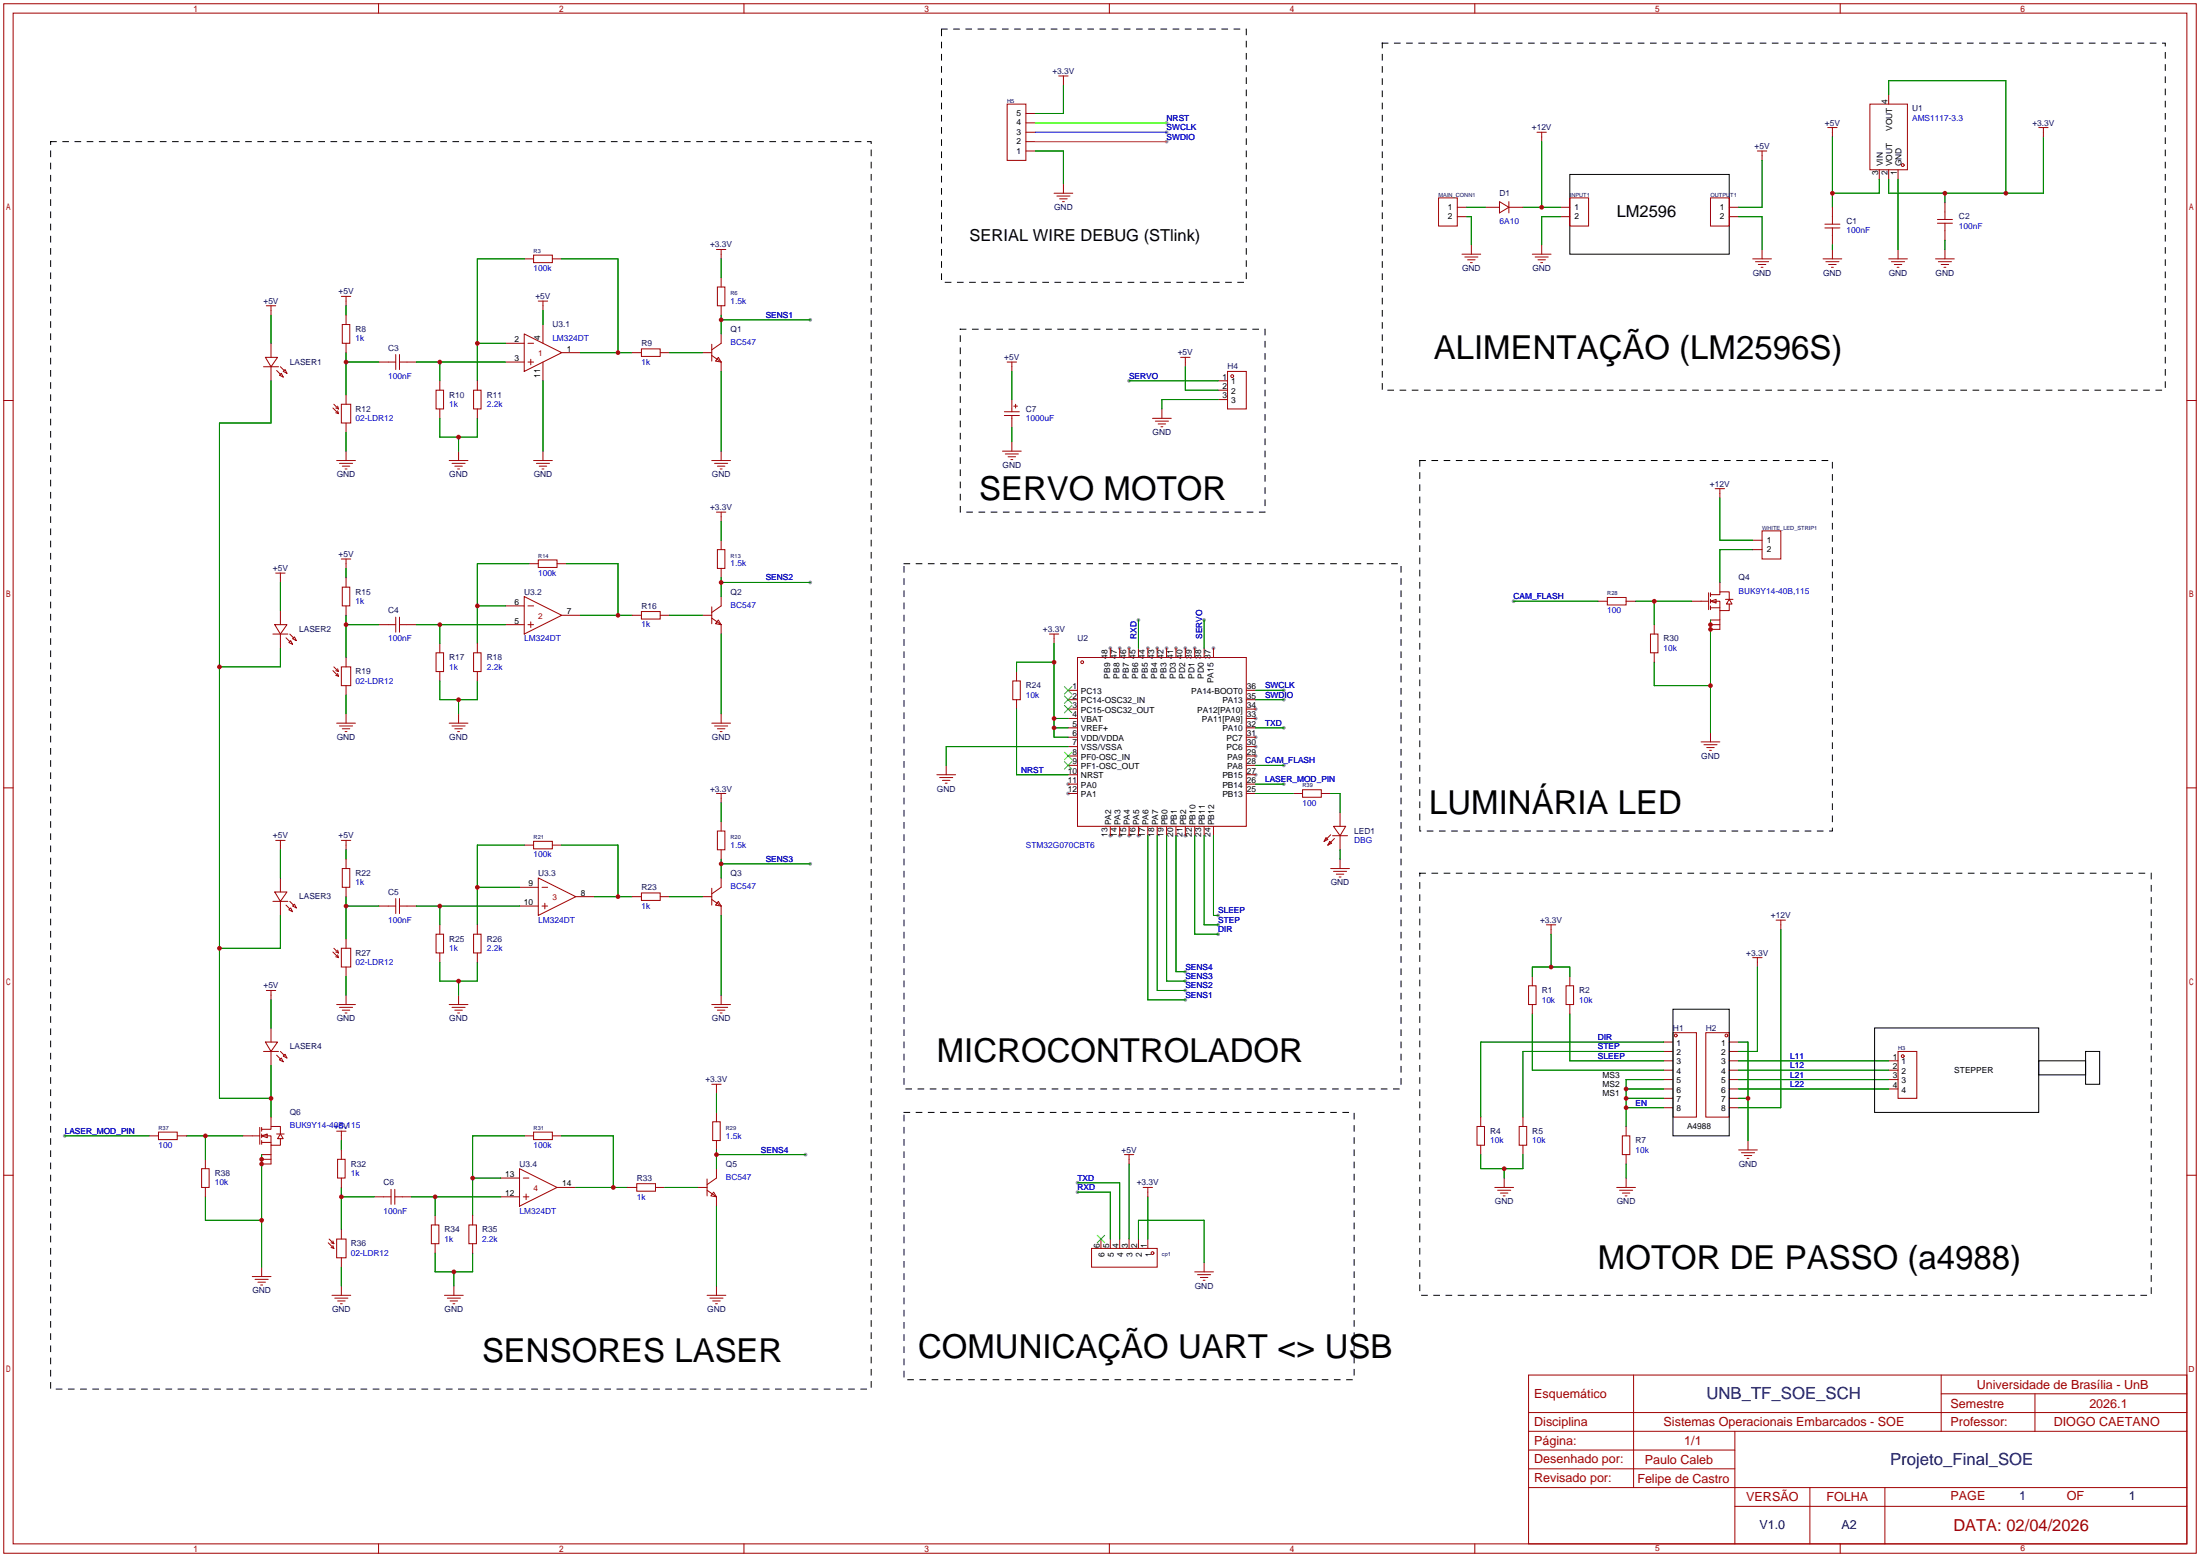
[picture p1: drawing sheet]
<svg xmlns="http://www.w3.org/2000/svg" width="596mm" height="422mm" viewBox="0 0 596 422" stroke-linecap="round" stroke-linejoin="round" font-family="sans-serif">
<g fill="#999">
<circle cx="300.7" cy="175.5" r=".51"/>
<circle cx="303.3" cy="175.5" r=".51"/>
<circle cx="305.8" cy="175.5" r=".51"/>
<circle cx="310.9" cy="175.5" r=".51"/>
<circle cx="313.4" cy="175.5" r=".51"/>
<circle cx="316" cy="175.5" r=".51"/>
<circle cx="318.5" cy="175.5" r=".51"/>
<circle cx="321.1" cy="175.5" r=".51"/>
<circle cx="323.6" cy="175.5" r=".51"/>
<circle cx="328.7" cy="175.5" r=".51"/>
<circle cx="340.1" cy="192" r=".51"/>
<circle cx="340.1" cy="194.6" r=".51"/>
<circle cx="340.1" cy="199.6" r=".51"/>
<circle cx="340.1" cy="202.2" r=".51"/>
<circle cx="340.1" cy="204.7" r=".51"/>
<circle cx="340.1" cy="209.8" r=".51"/>
<circle cx="321.1" cy="226.3" r=".51"/>
<circle cx="308.4" cy="226.3" r=".51"/>
<circle cx="305.8" cy="226.3" r=".51"/>
<circle cx="303.3" cy="226.3" r=".51"/>
<circle cx="300.7" cy="226.3" r=".51"/>
<circle cx="289.3" cy="214.9" r=".51"/>
<circle cx="289.3" cy="212.3" r=".51"/>
<circle cx="219.5" cy="86.6" r=".51"/>
<circle cx="219.5" cy="233.9" r=".51"/>
<circle cx="219.5" cy="157.7" r=".51"/>
<circle cx="218.2" cy="312.7" r=".51"/>
<circle cx="17.5" cy="307.6" r=".51"/>
<circle cx="410" cy="162.8" r=".51"/>
<circle cx="305.8" cy="103.1" r=".51"/>
<circle cx="291.8" cy="320.3" r=".51"/>
<circle cx="291.8" cy="322.8" r=".51"/>
<circle cx="347.7" cy="197.1" r=".51"/>
<circle cx="308.4" cy="167.9" r=".51"/>
<circle cx="321.1" cy="270.8" r=".51"/>
<circle cx="329.9" cy="253" r=".51"/>
<circle cx="329.9" cy="250.4" r=".51"/>
<circle cx="321.1" cy="268.2" r=".51"/>
<circle cx="329.9" cy="247.9" r=".51"/>
<circle cx="347.7" cy="212.3" r=".51"/>
<circle cx="321.1" cy="265.7" r=".51"/>
<circle cx="321.1" cy="263.1" r=".51"/>
<circle cx="326.1" cy="167.9" r=".51"/>
<circle cx="347.7" cy="207.3" r=".51"/>
<circle cx="347.7" cy="186.9" r=".51"/>
<circle cx="347.7" cy="189.5" r=".51"/>
<circle cx="316" cy="35.8" r=".51"/>
<circle cx="316" cy="38.4" r=".51"/>
<circle cx="316" cy="33.3" r=".51"/>
</g>
<g fill="none" stroke="#a10000" stroke-width=".27">
<path d="M1 1h593.9v419.6h-593.9zM3.6 3.6h588.7v414.5h-588.7zM102.5 1v2.6M201.5 1v2.6M300.5 1v2.6M399.5 1v2.6M498.4 1v2.6M272.8 28.2h5.1v15.2h-5.1zM277.9 35.8h2.5M277.9 38.4h2.5M277.9 33.3h2.5M277.9 30.7h2.5"/>
<path d="M286.8 20.6h2.5M288 20.6v2.5M416.3 35.8h2.5M417.6 35.8v2.6M495 34.5h2.6M496.3 34.5v2.6M506.5 28.2h10.1v17.8h-10.1zM511.6 25.7v2.5M552.2 34.5h2.5M553.5 34.5v2.6M277.9 40.9h2.5M285.5 52.3h5.1"/>
<path d="M286.3 53.1h3.5M287 53.8h2.1M287.8 54.6h.5M288 49.8v2.5M389.6 53.6h5.1v7.6h-5.1zM394.7 56.1h2.6M394.7 58.7h2.6M402.3 56.1h3.8M406.1 54.6l2.6 1.5-2.6 1.6zM408.7 56.1h3.8M408.7 54.6v3.1M422.7 56.1h2.5"/>
<path d="M422.7 58.7h2.5M425.2 53.6h5.1v7.6h-5.1zM463.3 53.6h5.1v7.6h-5.1zM468.4 56.1h2.5M468.4 58.7h2.5M476 40.9h2.5M477.3 40.9v2.5M496.3 56.1v4.6M509 46v2.5M511.6 46v2.5M514.1 46v2.5M524.8 59.4h4"/>
<path d="M526.8 54.9v4.5M142 70.1h2.5M144.5 69.1h5.1v2h-5.1zM149.6 70.1h2.5M194.1 67.6h2.5M194.3 77.7h2v5.1h-2zM195.3 67.6v2.5M195.3 75.2v2.5M396 68.8h5.1M396.7 69.6h3.6M397.5 70.4h2M398.3 71.1h.5"/>
<path d="M398.5 66.3v2.5M415 68.8h5.1M415.8 69.6h3.6M416.6 70.4h2M417.3 71.1h.5M417.6 66.3v2.5M474.7 70.1h5.1M475.5 70.9h3.5M476.2 71.6h2.1M477 72.4h.5M477.3 67.6v2.5M493.8 70.1h5.1"/>
<path d="M494.3 60.7h4M494.3 61.7h4M494.5 70.9h3.6M495.3 71.6h2M496.1 72.4h.5M496.3 61.7v4.6M496.3 67.6v2.5M511.6 70.1h5M512.3 70.9h3.6M513.1 71.6h2M513.8 72.4h.5M514.1 67.6v2.5"/>
<path d="M524.3 70.1h5M524.8 60.5h4M525 70.9h3.6M525.8 71.6h2M526.5 72.4h.5M526.8 60.5v4.5M526.8 67.6v2.5M71.4 99.3h4M71.9 96.8h3.3l-1.8 2.5zM72.1 82.8h2.6M73.4 82.8v2.5M73.4 93v3.8"/>
<path d="M73.4 99.3v3.8M75.9 99.3l1.1 1M92.5 80.3h2.5M92.7 87.9h2v5.1h-2zM93.7 80.3v2.5M93.7 85.3v2.6M93.7 93v2.5M102.6 98h4.6M107.2 96v4.1M108.2 98h4.6M108.2 96v4.1M136.9 93h5.1"/>
<path d="M136.9 98h5.1M142 90.4l10.1 5.1-10.1 5.1zM143 93h1.5M143 98h1.5M143.8 97.3v1.5M145.8 81.5h2.5M147.1 81.5v2.6M147.1 87.9v5.1M147.1 98v5.1M152.1 95.5h5.1M171.2 95.5h2.5M173.7 94.5h5.1v2h-5.1z"/>
<path d="M178.8 95.5h2.6M190.2 95.5h2.6M192.8 93.2v4.6M192.8 96.3l2.5 1.7M194.6 96.8l.7 1.2-1.5-.2zM195.3 90.4v2.6l-2.5 1.7M195.3 82.8v2.5M195.3 98v2.6M272.8 98h2.5M274.1 98v2.6M319.8 96.8h2.5M321.1 96.8v2.5"/>
<path d="M1 108.5h2.6M74.9 100.3l1 1M76.2 101.1l.5 1-1-.5zM77.2 100.1l.5 1-1-.5zM90.2 110.5l1.5 1.5M90.4 109.5l1.3 1.2M90.9 111.8l.8 .2M90.9 110.5l.8 .2M91.4 111.3l.3 .7M91.4 110l.3 .7M92.5 109.5h2.5v5.1h-2.5zM93.7 106.9v2.6"/>
<path d="M93.7 114.6v2.5M118.1 105.7h2v5h-2zM119.1 103.1v2.6M119.1 110.7v2.6M128.3 105.7h2v5h-2zM129.3 103.1v2.6M129.3 110.7v2.6M272 111.5h4.1M272 112.5h4.1M274.1 108.2v3.3M274.1 112.5v3.3M274.1 119.6v2.6"/>
<path d="M274.6 110h1M275.1 109.5v1M312.2 113.3h5M312.9 114h3.6M313.7 114.8h2M314.5 115.6h.5M314.7 110.7v2.6M329.9 103.1h2.6M329.9 105.7h2.6M329.9 108.2h2.6M332.5 100.6h5.1v10.1h-5.1zM592.3 108.5h2.6"/>
<path d="M91.2 124.7h5.1M91.9 125.5h3.6M92.7 126.2h2M93.5 127h.5M93.7 122.2v2.5M121.7 124.7h5M122.4 125.5h3.6M123.2 126.2h2M124 127h.5M124.2 122.2v2.5M144.5 124.7h5.1M145.3 125.5h3.5"/>
<path d="M146 126.2h2.1M146.8 127h.5M147.1 122.2v2.5M192.8 124.7h5.1M193.5 125.5h3.6M194.1 138.7h2.5M194.3 126.2h2M195.1 127h.5M195.3 122.2v2.5M195.3 138.7v2.5M271.5 122.2h5.1M272.3 122.9h3.5"/>
<path d="M273 123.7h2.1M273.8 124.5h.5M464.6 132.3h2.5M465.8 132.3v2.6M74.7 155.2h2.5M75.9 155.2v2.5M92.5 151.4h2.5M92.7 159h2v5.1h-2zM93.7 151.4v2.5M93.7 156.5v2.5M143.3 152.7h2.5M145.8 151.6h5.1v2.1h-5.1z"/>
<path d="M150.9 152.7h2.5M194.3 148.8h2v5.1h-2zM195.3 146.3v2.5M195.3 153.9v2.6M465.8 157.7v2.6M474.7 146.3h2.6M474.7 148.8h2.6M477.3 143.8h5v7.6h-5zM73.9 171.7h4.1M74.4 169.2h3.3l-1.8 2.5zM75.9 165.4v3.8M75.9 171.7v3.8"/>
<path d="M77.5 172.7l1 1M78.2 174l.5-.5 .5 1zM78.5 171.7l1 1M79.2 173l.6-.5 .5 1zM93.7 164.1v2.5M93.7 178.1v2.5M102.6 169.2h4.6M107.2 167.1v4.1M108.2 169.2h4.6M108.2 167.1v4.1M118.1 176.8h2v5.1h-2zM119.1 174.2v2.6"/>
<path d="M128.3 176.8h2v5.1h-2zM129.3 174.2v2.6M136.9 169.2h5.1M136.9 164.1h5.1M142 161.5l10.1 5.1-10.1 5.1zM143 169.2h1.5M143 164.1h1.5M143.8 168.4v1.5M152.1 166.6h5.1M171.2 166.6h2.5M173.7 165.6h5.1v2h-5.1zM178.8 166.6h2.6"/>
<path d="M190.2 166.6h2.6M192.8 164.3v4.6M192.8 167.4l2.5 1.8M194.6 167.9l.7 1.3-1.5-.3zM195.3 161.5v2.6l-2.5 1.8M195.3 169.2v2.5M284.2 171.7h2.6M285.5 171.7v2.5M291.8 178.1h45.8v45.7h-45.8zM300.7 175.5v2.6M303.3 175.5v2.6M305.8 175.5v2.6"/>
<path d="M308.4 175.5v2.6M310.9 175.5v2.6M313.4 175.5v2.6M316 175.5v2.6M318.5 175.5v2.6M321.1 175.5v2.6M323.6 175.5v2.6M326.1 175.5v2.6M328.7 175.5v2.6M432.8 162.8h2.6M435.4 161.8h5v2h-5zM440.4 162.8h2.6"/>
<path d="M447 171.7h2.1v5.1h-2.1zM448.1 169.2v2.5M448.1 176.8v2.5M458.2 162.8h4.6M462.8 160.5v4.6M463.3 162.8l1.5-.5v1zM463.3 161h2.5v-.7h2.6v2M463.3 162.8h2.5v2.6h2.6v-1.8M463.3 169.2h2.5M463.3 160.5v1M463.3 162.3v1M463.3 164.1v1"/>
<path d="M463.3 167.9h2.5M463.3 164.6h2.5M465.8 165.4v5h-2.5M467.4 162.3h2M468.4 162.3l.7 1.3h-1.5zM90.2 181.6l1.5 1.5M90.4 180.6l1.3 1.3M90.9 182.9l.8 .2M90.9 181.6l.8 .3M91.2 195.8h5.1M91.4 182.4l.3 .7M91.4 181.1l.3 .8"/>
<path d="M91.9 196.6h3.6M92.5 180.6h2.5v5.1h-2.5zM92.7 197.4h2M93.5 198.1h.5M93.7 185.7v2.5M93.7 193.3v2.5M119.1 181.9v2.5M121.7 195.8h5M122.4 196.6h3.6M123.2 197.4h2M124 198.1h.5M124.2 193.3v2.5"/>
<path d="M129.3 181.9v2.5M192.8 195.8h5.1M193.5 196.6h3.6M194.3 197.4h2M195.1 198.1h.5M195.3 193.3v2.5M274.3 184.4h2.1v5.1h-2.1zM275.3 181.9v2.5M275.3 189.5v2.5M289.3 186.9h2.5M289.3 189.5h2.5M289.3 192h2.5"/>
<path d="M289.3 194.6h2.5M289.3 197.1h2.5M289.3 199.6h2.5M337.6 186.9h2.5M337.6 189.5h2.5M337.6 192h2.5M337.6 194.6h2.5M337.6 197.1h2.5M337.6 199.6h2.5M463.3 198.4v2.5M1 213.4h2.6M194.1 214.9h2.5"/>
<path d="M195.3 214.9v2.5M253.7 209.8h5.1M254.5 210.6h3.6M255.3 211.3h2M256 212.1h.5M256.3 207.3v2.5M289.3 214.9h2.5M289.3 209.8h2.5M289.3 202.2h2.5M289.3 204.7h2.5M289.3 207.3h2.5M289.3 212.3h2.5"/>
<path d="M337.6 214.9h2.5M337.6 209.8h2.5M337.6 202.2h2.5M337.6 204.7h2.5M337.6 207.3h2.5M337.6 212.3h2.5M350.3 214.9h2.5M352.8 213.9h5.1v2h-5.1zM357.9 214.9h2.5M363 220v3.8M460.8 200.9h5M461.5 201.7h3.6"/>
<path d="M462.3 202.4h2M463 203.2h.5M592.3 213.4h2.6M74.7 227.6h2.5M75.9 227.6v2.5M75.9 237.7v3.9M92.5 227.6h2.5M92.7 235.2h2v5.1h-2zM93.7 227.6v2.5M93.7 232.7v2.5M142 228.9h2.5M144.5 227.8h5.1v2.1h-5.1z"/>
<path d="M145.8 237.7l10.2 5.1-10.2 5.1zM149.6 228.9h2.5M194.3 225h2v5.1h-2zM195.3 222.5v2.5M195.3 230.1v2.6M195.3 237.7v2.6l-2.5 1.8M300.7 223.8v2.5M303.3 223.8v2.5M305.8 223.8v2.5M308.4 223.8v2.5M310.9 223.8v2.5M313.4 223.8v2.5"/>
<path d="M316 223.8v2.5M318.5 223.8v2.5M321.1 223.8v2.5M323.6 223.8v2.5M326.1 223.8v2.5M328.7 223.8v2.5M359.2 226.8l.5 .5-1.1 .5zM360.2 227.8l.5 .5-1 .6zM360.4 226.1l-1.8 1.7M360.4 235.2h5.1M360.9 226.3h4.1M361.2 223.8h3.3l-1.5 2.5z"/>
<path d="M361.2 236h3.5M361.4 227.1l-1.7 1.8M361.9 236.7h2.1M362.7 237.5h.5M363 226.3v3.8M363 232.7v2.5M73.9 244.1h4.1M74.4 241.6h3.3l-1.8 2.5zM75.9 244.1v3.8M77.5 245.1l1 1M78.2 246.4l.5-.5 .5 1zM78.5 244.1l1 1"/>
<path d="M79.2 245.4l.6-.5 .5 1zM90.2 257.8l1.5 1.5M90.4 256.8l1.3 1.3M90.9 259.1l.8 .2M90.9 257.8l.8 .3M91.4 258.6l.3 .7M91.4 257.3l.3 .8M92.5 256.8h2.5v5.1h-2.5zM93.7 240.3v2.5M93.7 254.3v2.5M102.6 245.4h4.6M107.2 243.3v4.1"/>
<path d="M108.2 245.4h4.6M108.2 243.3v4.1M118.1 253h2v5.1h-2zM119.1 250.4v2.6M119.1 258.1v2.5M128.3 253h2v5.1h-2zM129.3 250.4v2.6M129.3 258.1v2.5M140.7 240.3h5.1M140.7 245.4h5.1M146.8 240.3h1.5M146.8 245.4h1.5"/>
<path d="M147.6 244.6v1.5M156 242.8h5M171.2 242.8h2.5M173.7 241.8h5.1v2h-5.1zM178.8 242.8h2.6M190.2 242.8h2.6M192.8 240.5v4.6M192.8 243.6l2.5 1.8M194.6 244.1l.7 1.3-1.5-.3zM195.3 245.4v2.5M418.8 250.4h2.6M420.1 250.4v2.6"/>
<path d="M474.7 259.3h2.6M476 259.3v2.6M481.1 249.2h2.5M482.3 249.2v2.5M72.1 268.2h2.6M73.4 268.2v2.6M73.4 278.4v3.8M91.2 272h5.1M91.9 272.8h3.6M92.7 273.6h2M93.5 274.3h.5M93.7 261.9v2.5"/>
<path d="M93.7 269.5v2.5M121.7 272h5M122.4 272.8h3.6M123.2 273.6h2M124 274.3h.5M124.2 269.5v2.5M192.8 272h5.1M193.5 272.8h3.6M194.3 273.6h2M195.1 274.3h.5M195.3 269.5v2.5M414 267h2.1v5h-2.1z"/>
<path d="M415 264.4v2.6M415 272v2.6M424.2 267h2v5h-2zM425.2 264.4v2.6M425.2 272v2.6M453.1 279.7h6.4v22.8h-6.4zM462 279.7h6.4v22.8h-6.4zM71.4 284.7h4M71.9 282.2h3.3l-1.8 2.5zM73.4 284.7v3.8M74.9 285.7l1 1.1M75.7 287l.5-.5 .5 1z"/>
<path d="M75.9 284.7l1.1 1M76.7 286l.5-.5 .5 1zM192.8 293.6h2.5M194.1 293.6v2.6M450.6 284.7h2.5M450.6 282.2h2.5M450.6 287.3h2.5M450.6 289.8h2.5M450.6 292.4h2.5M450.6 294.9h2.5M450.6 297.4h2.5M450.6 300h2.5"/>
<path d="M468.4 284.7h2.5M468.4 282.2h2.5M468.4 287.3h2.5M468.4 289.8h2.5M468.4 292.4h2.5M468.4 294.9h2.5M468.4 297.4h2.5M468.4 300h2.5M511.6 287.3h2.5M511.6 289.8h2.5M511.6 292.4h2.5M511.6 294.9h2.5"/>
<path d="M514.1 284.7h5.1v12.7h-5.1zM1 318.3h2.6M40.4 307.6h2.5M42.9 306.6h5.1v2h-5.1zM48 307.6h2.5M54.6 316.5h2v5.1h-2zM55.6 313.9v2.6M65.8 307.6h4.6M70.4 305.3v4.6M70.9 307.6l1.5-.5v1zM70.9 305.8h2.5v-.7h2.5v2M70.9 307.6h2.5v2.5h2.5v-1.7"/>
<path d="M70.9 305.3v1M70.9 307.1v1M70.9 308.9v1M70.9 313.9h2.5M70.9 312.7h2.5M70.9 309.4h2.5M73.4 302.5v2.6M73.4 310.1v5.1h-2.5M74.9 307.1h2.1M75.9 307.1l.8 1.3h-1.5zM91.2 306.3h2.5M91.4 313.9h2.1v5.1h-2.1z"/>
<path d="M92.5 306.3v2.6M92.5 311.4v2.5M92.5 319v2.6M135.6 319h5.1M140.7 316.5l10.2 5.1-10.2 5zM141.7 319h1.6M142 307.6h2.5M144.5 306.6h5.1v2h-5.1zM149.6 307.6h2.5M191.5 319.3v4.5M193 303.8h2.1v5.1h-2.1zM194.1 316.5v2.5l-2.6 1.8"/>
<path d="M194.1 301.2v2.6M194.1 308.9v2.5M304.5 312.7h2.6M305.8 312.7v2.5M400 305.1h2.1v5h-2.1zM401.1 302.5v2.6M401.1 310.1v2.6M407.4 319v2.6M411.5 305.1h2v5h-2zM412.5 302.5v2.6M412.5 310.1v2.6M439.4 307.6h2.1v5.1h-2.1z"/>
<path d="M440.4 305.1v2.5M440.4 312.7v2.5M440.4 319v2.6M470.9 311.4h5.1M471.7 312.2h3.5M472.4 312.9h2.1M473.2 313.7h.5M473.5 308.9v2.5M592.3 318.3h2.6M55.6 321.6v2.5M88.9 336.5l1.5 1.6M89.2 335.5l1.2 1.3"/>
<path d="M89.7 337.8l.7 .3M89.7 336.5l.7 .3M90.2 337.3l.2 .8M90.2 336l.2 .8M91.2 335.5h2.5v5.1h-2.5zM92.5 333v2.5M101.3 324.1h4.6M105.9 322.1v4M106.9 324.1h4.6M106.9 322.1v4M116.8 331.7h2.1v5.1h-2.1zM117.9 329.2v2.5"/>
<path d="M117.9 336.8v2.5M127 331.7h2v5.1h-2zM128 329.2v2.5M128 336.8v2.5M135.6 324.1h5.1M141.7 324.1h1.6M142.5 323.3v1.6M150.9 321.6h5.1M169.9 321.6h2.6M172.5 320.5h5v2.1h-5zM177.5 321.6h2.6M189 321.6h2.5"/>
<path d="M191.5 322.3l2.6 1.8M193.3 322.8l.8 1.3-1.6-.3zM194.1 324.1v2.5M295.7 338.1h17.7v5.1h-17.7zM298.2 335.5v2.6M300.7 335.5v2.6M303.3 335.5v2.6M305.8 335.5v2.6M308.4 335.5v2.6M309.6 321.6h2.6M310.9 321.6v2.5M310.9 335.5v2.6"/>
<path d="M404.9 321.6h5.1M405.6 322.3h3.6M406.4 323.1h2M407.2 323.8h.5M437.9 321.6h5.1M438.7 322.3h3.5M439.4 323.1h2.1M440.2 323.8h.5M68.3 345.7h5.1M69.1 346.5h3.5M69.8 347.2h2.1M70.6 348h.5"/>
<path d="M70.9 343.2v2.5M89.9 350.8h5.1M90.7 351.5h3.5M91.4 352.3h2.1M92.2 353.1h.5M92.5 340.6v2.6M92.5 348.2v2.6M120.4 350.8h5.1M121.2 351.5h3.5M121.9 352.3h2.1M122.7 353.1h.5M122.9 348.2v2.6"/>
<path d="M191.5 350.8h5.1M192.3 351.5h3.5M193 352.3h2.1M193.8 353.1h.5M194.1 348.2v2.6M323.6 344.4h5.1M324.4 345.2h3.5M325.1 345.9h2.1M325.9 346.7h.5M326.1 341.9v2.5M414 372.4h178.3v45.7h-178.3zM442.5 372.4v30.4"/>
<path d="M525.8 372.4v15.2M525.8 377.4h66.5M551.2 377.4v10.2M414 392.7h55.9M414 387.6h178.3M414 397.8h55.9M414 382.5h178.3M469.9 387.6v30.5M102.5 418.1v2.5M201.5 418.1v2.5M300.5 418.1v2.5M399.5 418.1v2.5"/>
<path d="M414 402.8h178.3M469.9 407.9h122.4M490.2 402.8v15.3M498.4 418.1v2.5M510.5 402.8v15.3"/>
<circle cx="515.4" cy="44.7" r=".38"/>
<circle cx="333.8" cy="101.9" r=".38"/>
<circle cx="293.1" cy="179.3" r=".38"/>
<circle cx="453.9" cy="280.4" r=".38"/>
<circle cx="467.6" cy="280.4" r=".38"/>
<circle cx="515.4" cy="286" r=".38"/>
<circle cx="312.2" cy="339.3" r=".38"/>
</g>
<path d="M425.2 47.2h43.2v21.6h-43.2zM453.1 273.3h15.3v34.3h-15.3zM507.7 278.4h44.5v22.8h-44.5zM552.2 287.3h12.7v3.8h-12.7zM564.9 284.7h3.8v8.9h-3.8z" fill="none" stroke="#000" stroke-width=".27"/>
<g fill="none" stroke="#008700" stroke-width=".27">
<path d="M288 23.1v7.6h-7.6M417.6 38.4v17.7M496.3 37.1v19M511.6 25.7v-3.9h31.7v30.5M553.5 37.1v15.2h-41.9v-3.8M280.4 40.9h7.6v8.9M397.3 58.7h1.2v7.6M397.3 56.1h5M412.5 56.1h10.2M422.7 58.7h-5.1v7.6M470.9 58.7h6.4v8.9M477.3 43.4v12.7h-6.4"/>
<path d="M509 48.5v3.8h-12.7M514.1 48.5v19.1M526.8 52.3v2.6M142 70.1h-12.7v33M152.1 70.1h15.3v25.4M195.3 70.1v5.1M496.3 66.3v1.3M526.8 65v2.6M73.4 85.3v7.7M93.7 98h8.9M93.7 82.8v2.5M93.7 95.5v11.4"/>
<path d="M112.8 98h24.1M119.1 98v5.1M129.3 93h7.6M147.1 84.1v3.8M157.2 95.5h14M181.4 95.5h8.8M195.3 85.3v5.1M195.3 86.6h24.2M321.1 99.3v6.4h8.8M73.4 103.1v11.5h-14v182.8h14M93.7 117.1v5.1M119.1 113.3v5.1h10.2v-5.1"/>
<path d="M124.2 118.4v3.8M147.1 103.1v19.1M195.3 100.6v21.6M274.1 100.6v7.6M274.1 115.8v3.8M305.8 103.1h24.1M329.9 108.2h-15.2v2.5M465.8 134.9v11.4h8.9M75.9 157.7v7.7M93.7 153.9v2.6M143.3 152.7h-14v21.5M153.4 152.7h14v13.9"/>
<path d="M195.3 141.2v5.1M195.3 156.5v5M195.3 157.7h24.2M474.7 148.8h-8.9v8.9M75.9 175.5v5.1h-16.5M93.7 166.6v11.5M93.7 169.2h8.9M112.8 169.2h24.1M119.1 169.2v5M129.3 164.1h7.6M157.2 166.6h14M181.4 166.6h8.8"/>
<path d="M195.3 171.7v21.6M285.5 179.3h-10.2v2.6M285.5 174.2v25.4h3.8M308.4 167.9v7.6M326.1 167.9v7.6M410 162.8h22.8M443 162.8h15.2M448.1 179.3v6.4h15.2M448.1 162.8v6.4M463.3 167.9v30.5M93.7 188.2v5.1M119.1 184.4v5.1h10.2v-5.1"/>
<path d="M124.2 189.5v3.8M275.3 192v17.8h14M285.5 197.1h3.8M285.5 194.6h3.8M340.1 189.5h7.6M340.1 197.1h7.6M340.1 186.9h7.6M195.3 217.4v5.1M289.3 202.2h-33v5.1M340.1 212.3h7.6M340.1 207.3h7.6M340.1 214.9h10.2"/>
<path d="M360.4 214.9h2.6v5.1M75.9 230.1v7.6M93.7 230.1v2.6M142 228.9h-12.7v21.5M152.1 228.9h15.3v13.9M195.3 232.7v5M195.3 233.9h24.2M310.9 226.3v44.5h10.2M313.4 226.3v41.9h7.7M316 226.3v39.4h5.1M318.5 226.3v36.8h2.6M323.6 226.3v26.7h6.3"/>
<path d="M326.1 226.3v24.1h3.8M328.7 226.3v21.6h1.2M363 230.1v2.6M75.9 247.9v8.9h-16.5M93.7 245.4h8.9M93.7 242.8v11.5M112.8 245.4h27.9M119.1 245.4v5M129.3 240.3h11.4M161 242.8h10.2M181.4 242.8h8.8M195.3 247.9v21.6"/>
<path d="M420.1 253v8.9M482.3 251.7v48.3h-11.4M73.4 270.8v7.6M93.7 264.4v5.1M119.1 260.6v5.1h10.2v-5.1M124.2 265.7v3.8M415 274.6v15.2h35.6M415 264.4v-2.5h10.2v2.5M425.2 274.6v12.7h25.4M476 261.9v22.8h-5.1M73.4 288.5v14M194.1 296.2v5"/>
<path d="M440.4 297.4h10.2M440.4 300h10.2M440.4 294.9h10.2M450.6 284.7h-38.1v17.8M450.6 282.2h-49.5v20.3M450.6 292.4h-10.2v12.7M470.9 297.4h2.6M470.9 282.2h2.6v26.7M470.9 287.3h40.7M470.9 289.8h40.7M470.9 292.4h40.7M470.9 294.9h40.7"/>
<path d="M17.5 307.6h22.9M50.5 307.6h15.3M55.6 307.6v6.3M70.9 312.7v30.5M92.5 308.9v2.5M128 319h7.6M142 307.6h-14v21.6M152.1 307.6h14v14M194.1 311.4v5.1M194.1 312.7h24.1M305.8 315.2v20.3M401.1 312.7v3.8h11.4v-3.8"/>
<path d="M407.4 316.5v2.5M440.4 315.2v3.8M55.6 324.1v6.4h15.3M92.5 324.1h8.8M92.5 321.6v11.4M111.5 324.1h24.1M117.9 339.3v5.1h10.1v-5.1M117.9 324.1v5.1M156 321.6h13.9M180.1 321.6h8.9M194.1 326.6v21.6M291.8 320.3h11.5v15.2"/>
<path d="M291.8 322.8h8.9v12.7M308.4 335.5v-5h17.7v11.4M310.9 324.1v11.4M92.5 343.2v5M122.9 344.4v3.8"/>
</g>
<path d="M288.3 191l2 2M288.3 188.5l2 2M288.3 185.9l2 2.1M290.3 191l-2 2M290.3 188.5l-2 2M290.3 185.9l-2 2.1M288.3 206.2l2 2.1M288.3 203.7l2 2M290.3 206.2l-2 2.1M290.3 203.7l-2 2M297.2 334.5l2 2M299.2 334.5l-2 2" fill="none" stroke="#3c3" stroke-width=".27"/>
<path d="M255 7.9h82.6v68.6h-82.6zM374.4 11.7h212.1v94h-212.1zM13.7 38.4h222.3v337.8h-222.3zM260.1 89.2h82.5v49.5h-82.5zM384.6 124.7h111.7v100.3h-111.7zM244.9 152.7h134.6v142.2h-134.6zM384.6 236.5h198.1v114.3h-198.1zM244.9 301.2h121.9v72.4h-121.9z" fill="none" stroke="#000" stroke-width=".27" stroke-dasharray="1.5 1.8"/>
<path d="M280.4 35.8h35.6" fill="none" stroke="#60c" stroke-width=".27"/>
<path d="M280.4 38.4h35.6" fill="none" stroke="#f09" stroke-width=".27"/>
<path d="M280.4 33.3h35.6" fill="none" stroke="#3f0" stroke-width=".27"/>
<g fill="#c00">
<circle cx="417.6" cy="56.1" r=".63"/>
<circle cx="124.2" cy="118.4" r=".63"/>
<circle cx="119.1" cy="98" r=".63"/>
<circle cx="129.3" cy="93" r=".63"/>
<circle cx="167.4" cy="95.5" r=".63"/>
<circle cx="124.2" cy="265.7" r=".63"/>
<circle cx="119.1" cy="245.4" r=".63"/>
<circle cx="129.3" cy="240.3" r=".63"/>
<circle cx="167.4" cy="242.8" r=".63"/>
<circle cx="93.7" cy="98" r=".63"/>
<circle cx="93.7" cy="245.4" r=".63"/>
<circle cx="124.2" cy="189.5" r=".63"/>
<circle cx="119.1" cy="169.2" r=".63"/>
<circle cx="129.3" cy="164.1" r=".63"/>
<circle cx="167.4" cy="166.6" r=".63"/>
<circle cx="93.7" cy="169.2" r=".63"/>
<circle cx="122.9" cy="344.4" r=".63"/>
<circle cx="117.9" cy="324.1" r=".63"/>
<circle cx="128" cy="319" r=".63"/>
<circle cx="166.1" cy="321.6" r=".63"/>
<circle cx="92.5" cy="324.1" r=".63"/>
<circle cx="59.4" cy="256.8" r=".63"/>
<circle cx="73.4" cy="297.4" r=".63"/>
<circle cx="59.4" cy="180.6" r=".63"/>
<circle cx="195.3" cy="86.6" r=".63"/>
<circle cx="195.3" cy="233.9" r=".63"/>
<circle cx="195.3" cy="157.7" r=".63"/>
<circle cx="194.1" cy="312.7" r=".63"/>
<circle cx="70.9" cy="313.9" r=".63"/>
<circle cx="70.9" cy="315.2" r=".63"/>
<circle cx="70.9" cy="330.5" r=".63"/>
<circle cx="55.6" cy="307.6" r=".63"/>
<circle cx="463.3" cy="169.2" r=".63"/>
<circle cx="463.3" cy="170.4" r=".63"/>
<circle cx="463.3" cy="185.7" r=".63"/>
<circle cx="448.1" cy="162.8" r=".63"/>
<circle cx="496.3" cy="52.3" r=".63"/>
<circle cx="543.3" cy="52.3" r=".63"/>
<circle cx="526.8" cy="52.3" r=".63"/>
<circle cx="473.5" cy="297.4" r=".63"/>
<circle cx="285.5" cy="197.1" r=".63"/>
<circle cx="285.5" cy="194.6" r=".63"/>
<circle cx="285.5" cy="179.3" r=".63"/>
<circle cx="440.4" cy="294.9" r=".63"/>
<circle cx="440.4" cy="297.4" r=".63"/>
<circle cx="440.4" cy="300" r=".63"/>
<circle cx="420.1" cy="261.9" r=".63"/>
<circle cx="407.4" cy="316.5" r=".63"/>
</g>
<g font-size="8.9">
<text x="388.4" y="97.2">ALIMENTAÇÃO (LM2596S)</text>
<text x="265.2" y="135.3">SERVO MOTOR</text>
<text x="387.1" y="220.4">LUMINÁRIA LED</text>
<text x="253.7" y="287.7">MICROCONTROLADOR</text>
<text x="432.8" y="343.6">MOTOR DE PASSO (a4988)</text>
<text x="130.6" y="369">SENSORES LASER</text>
<text x="248.7" y="367.7">COMUNICAÇÃO UART &lt;&gt; USB</text>
</g>
<g font-size="4.5">
<text x="437.9" y="58.9">LM2596</text>
<text x="262.6" y="65.2">SERIAL WIRE DEBUG (STlink)</text>
</g>
<g font-size="4.5" fill="#000080">
<text x="462.2" y="378.9">UNB_TF_SOE_SCH</text>
<text x="512" y="396.7">Projeto_Final_SOE</text>
</g>
<text font-size="4.5" fill="#a00000" x="529.1" y="414.5">DATA: 02/04/2026</text>
<g font-size="3.4" fill="#a00000">
<text x="535.4" y="376.1">Universidade de Brasília - UnB</text>
<text x="415.5" y="378.5">Esquemático</text>
<text x="528.3" y="381.2">Semestre</text>
<text x="565.9" y="381.2">2026.1</text>
<text x="415.5" y="386.3">Disciplina</text>
<text x="450.6" y="386.3">Sistemas Operacionais Embarcados - SOE</text>
<text x="528.3" y="386.3">Professor:</text>
<text x="556.3" y="386.3">DIOGO CAETANO</text>
<text x="415.5" y="391.2">Página:</text>
<text x="456.2" y="391.4">1/1</text>
<text x="415.5" y="401.4">Revisado por:</text>
<text x="415.5" y="396.3">Desenhado por:</text>
<text x="443.5" y="401.5">Felipe de Castro</text>
<text x="445.5" y="396.4">Paulo Caleb</text>
<text x="473" y="406.5">VERSÃO</text>
<text x="494.7" y="406.5">FOLHA</text>
<text x="528.3" y="406.2">PAGE</text>
<text x="559.8" y="406.2">OF</text>
</g>
<g font-size="3.4" fill="#000080">
<text x="546.9" y="406.2">1</text>
<text x="576.7" y="406.2">1</text>
<text x="476.6" y="414.1">V1.0</text>
<text x="498.8" y="414.1">A2</text>
</g>
<g font-size="2.3" fill="#000080">
<text x="285" y="20">+3.3V</text>
<text x="414.9" y="35.3">+12V</text>
<text x="494.3" y="34">+5V</text>
<text x="517.9" y="30.2">U1</text>
<text x="550.5" y="34">+3.3V</text>
<text x="475.2" y="40.4">+5V</text>
<text x="406.1" y="53.1">D1</text>
<text x="285.5" y="56.9">GND</text>
<text x="530.6" y="59.4">C2</text>
<text x="500.1" y="60.7">C1</text>
<text x="192.3" y="67">+3.3V</text>
<text x="396" y="73.4">GND</text>
<text x="415.1" y="73.4">GND</text>
<text x="474.7" y="74.6">GND</text>
<text x="493.8" y="74.6">GND</text>
<text x="511.6" y="74.6">GND</text>
<text x="524.3" y="74.6">GND</text>
<text x="71.4" y="82.3">+5V</text>
<text x="91.7" y="79.7">+5V</text>
<text x="145" y="81">+5V</text>
<text x="96.3" y="89.9">R8</text>
<text x="149.6" y="88.6">U3.1</text>
<text x="197.9" y="89.9">Q1</text>
<text x="105.2" y="95">C3</text>
<text x="173.7" y="93.7">R9</text>
<text x="78.5" y="98.8">LASER1</text>
<text x="272" y="97.5">+5V</text>
<text x="319" y="96.2">+5V</text>
<text x="332.5" y="100">H4</text>
<text x="121.7" y="107.7">R10</text>
<text x="131.8" y="107.7">R11</text>
<text x="96.3" y="111.5">R12</text>
<text x="277.9" y="111.5">C7</text>
<text x="312.2" y="117.8">GND</text>
<text x="91.2" y="129.3">GND</text>
<text x="121.7" y="129.3">GND</text>
<text x="144.5" y="129.3">GND</text>
<text x="192.8" y="129.3">GND</text>
<text x="271.5" y="126.7">GND</text>
<text x="463.2" y="131.8">+12V</text>
<text x="192.3" y="138.1">+3.3V</text>
<text x="73.9" y="154.7">+5V</text>
<text x="91.7" y="150.8">+5V</text>
<text x="96.3" y="161">R15</text>
<text x="142" y="161">U3.2</text>
<text x="197.9" y="161">Q2</text>
<text x="470.9" y="157.2">Q4</text>
<text x="105.2" y="166.1">C4</text>
<text x="173.7" y="164.8">R16</text>
<text x="81" y="171.2">LASER2</text>
<text x="282.5" y="171.2">+3.3V</text>
<text x="291.8" y="173.7">U2</text>
<text x="450.6" y="173.7">R30</text>
<text x="121.7" y="178.8">R17</text>
<text x="131.8" y="178.8">R18</text>
<text x="96.3" y="182.6">R19</text>
<text x="277.9" y="186.4">R24</text>
<text x="91.2" y="200.4">GND</text>
<text x="121.7" y="200.4">GND</text>
<text x="192.8" y="200.4">GND</text>
<text x="460.8" y="205.5">GND</text>
<text x="192.3" y="214.3">+3.3V</text>
<text x="253.8" y="214.3">GND</text>
<text x="73.9" y="227">+5V</text>
<text x="91.7" y="227">+5V</text>
<text x="366.8" y="225.8">LED1</text>
<text x="96.3" y="237.2">R22</text>
<text x="145.8" y="237.2">U3.3</text>
<text x="197.9" y="237.2">Q3</text>
<text x="360.4" y="239.7">GND</text>
<text x="81" y="243.6">LASER3</text>
<text x="105.2" y="242.3">C5</text>
<text x="173.7" y="241">R23</text>
<text x="417.1" y="249.9">+3.3V</text>
<text x="479.7" y="248.6">+12V</text>
<text x="121.7" y="255">R25</text>
<text x="131.8" y="255">R26</text>
<text x="96.3" y="258.8">R27</text>
<text x="473" y="258.8">+3.3V</text>
<text x="71.4" y="267.7">+5V</text>
<text x="417.6" y="269">R1</text>
<text x="427.7" y="269">R2</text>
<text x="91.2" y="276.6">GND</text>
<text x="121.7" y="276.6">GND</text>
<text x="192.8" y="276.6">GND</text>
<text x="453.1" y="279.1">H1</text>
<text x="462" y="279.1">H2</text>
<text x="78.5" y="284.2">LASER4</text>
<text x="191.1" y="293.1">+3.3V</text>
<text x="78.5" y="302">Q6</text>
<text x="90.4" y="305.8">+5V</text>
<text x="403.6" y="307.1">R4</text>
<text x="415" y="307.1">R5</text>
<text x="443" y="309.6">R7</text>
<text x="95" y="315.9">R32</text>
<text x="140.7" y="315.9">U3.4</text>
<text x="196.6" y="315.9">Q5</text>
<text x="303.8" y="312.1">+5V</text>
<text x="470.9" y="315.9">GND</text>
<text x="58.2" y="318.5">R38</text>
<text x="103.9" y="321">C6</text>
<text x="172.5" y="319.8">R33</text>
<text x="307.9" y="321">+3.3V</text>
<text x="404.9" y="326.1">GND</text>
<text x="437.9" y="326.1">GND</text>
<text x="120.4" y="333.7">R34</text>
<text x="130.6" y="333.7">R35</text>
<text x="95" y="337.5">R36</text>
<text x="68.3" y="350.2">GND</text>
<text x="323.6" y="349">GND</text>
<text x="89.9" y="355.3">GND</text>
<text x="120.4" y="355.3">GND</text>
<text x="191.5" y="355.3">GND</text>
</g>
<g font-size="2.3">
<text x="511.2" y="28.1" transform="rotate(-90 511.2 28.1)">4</text>
<text x="275.3" y="34">4</text>
<text x="275.3" y="31.4">5</text>
<text x="512.5" y="35.4" transform="rotate(-90 512.5 35.4)">VOUT</text>
<text x="275.3" y="41.6">1</text>
<text x="275.3" y="39.1">2</text>
<text x="275.3" y="36.5">3</text>
<text x="508.7" y="47.4" transform="rotate(-90 508.7 47.4)">3</text>
<text x="510" y="45" transform="rotate(-90 510 45)">VIN</text>
<text x="511.2" y="47.4" transform="rotate(-90 511.2 47.4)">2</text>
<text x="512.5" y="45" transform="rotate(-90 512.5 45)">VOUT</text>
<text x="513.8" y="47.4" transform="rotate(-90 513.8 47.4)">1</text>
<text x="515.1" y="45" transform="rotate(-90 515.1 45)">GND</text>
<text x="392.2" y="56.8">1</text>
<text x="392.2" y="59.4">2</text>
<text x="426.5" y="56.8">1</text>
<text x="426.5" y="59.4">2</text>
<text x="465.8" y="56.8">1</text>
<text x="465.8" y="59.4">2</text>
<text x="139.3" y="92.7">2</text>
<text x="146.3" y="92.2" transform="rotate(-90 146.3 92.2)">4</text>
<text x="153.5" y="95.2">1</text>
<text x="139.3" y="97.7">3</text>
<text x="146.3" y="102.3" transform="rotate(-90 146.3 102.3)">11</text>
<text x="331.1" y="102.8">1</text>
<text x="331.1" y="105.4">2</text>
<text x="331.1" y="107.9">3</text>
<text x="333.4" y="104.1">1</text>
<text x="333.4" y="106.6">2</text>
<text x="333.4" y="109.2">3</text>
<text x="478.5" y="147">1</text>
<text x="478.5" y="149.5">2</text>
<text x="139.3" y="163.8">6</text>
<text x="153.5" y="166.3">7</text>
<text x="139.3" y="168.9">5</text>
<text x="299.9" y="178.4" transform="rotate(-90 299.9 178.4)">48</text>
<text x="302.5" y="178.4" transform="rotate(-90 302.5 178.4)">47</text>
<text x="305" y="178.4" transform="rotate(-90 305 178.4)">46</text>
<text x="307.6" y="178.4" transform="rotate(-90 307.6 178.4)">45</text>
<text x="310.1" y="178.4" transform="rotate(-90 310.1 178.4)">44</text>
<text x="312.6" y="178.4" transform="rotate(-90 312.6 178.4)">43</text>
<text x="315.2" y="178.4" transform="rotate(-90 315.2 178.4)">42</text>
<text x="317.7" y="178.4" transform="rotate(-90 317.7 178.4)">41</text>
<text x="320.3" y="178.4" transform="rotate(-90 320.3 178.4)">40</text>
<text x="322.8" y="178.4" transform="rotate(-90 322.8 178.4)">39</text>
<text x="325.3" y="178.4" transform="rotate(-90 325.3 178.4)">38</text>
<text x="327.9" y="178.4" transform="rotate(-90 327.9 178.4)">37</text>
<text x="300.7" y="183.8" transform="rotate(-90 300.7 183.8)">PB9</text>
<text x="303.2" y="183.8" transform="rotate(-90 303.2 183.8)">PB8</text>
<text x="305.8" y="183.8" transform="rotate(-90 305.8 183.8)">PB7</text>
<text x="308.3" y="183.8" transform="rotate(-90 308.3 183.8)">PB6</text>
<text x="310.9" y="183.8" transform="rotate(-90 310.9 183.8)">PB5</text>
<text x="313.4" y="183.8" transform="rotate(-90 313.4 183.8)">PB4</text>
<text x="315.9" y="183.8" transform="rotate(-90 315.9 183.8)">PB3</text>
<text x="318.5" y="183.9" transform="rotate(-90 318.5 183.9)">PD3</text>
<text x="321" y="183.9" transform="rotate(-90 321 183.9)">PD2</text>
<text x="323.6" y="183.9" transform="rotate(-90 323.6 183.9)">PD1</text>
<text x="326.1" y="183.9" transform="rotate(-90 326.1 183.9)">PD0</text>
<text x="328.6" y="185" transform="rotate(-90 328.6 185)">PA15</text>
<text x="290.5" y="191.7">3</text>
<text x="290.5" y="189.2">2</text>
<text x="290.5" y="186.6">1</text>
<text x="292.8" y="190.4">PC14-OSC32_IN</text>
<text x="292.8" y="187.9">PC13</text>
<text x="322.6" y="187.9">PA14-BOOT0</text>
<text x="331.1" y="190.4">PA13</text>
<text x="337.7" y="186.6">36</text>
<text x="337.7" y="189.2">35</text>
<text x="337.7" y="191.7">34</text>
<text x="290.5" y="196.8">5</text>
<text x="290.5" y="194.3">4</text>
<text x="292.8" y="195.5">VBAT</text>
<text x="292.8" y="193">PC15-OSC32_OUT</text>
<text x="324.3" y="193">PA12[PA10]</text>
<text x="325.5" y="195.5">PA11[PA9]</text>
<text x="337.7" y="194.3">33</text>
<text x="337.7" y="196.8">32</text>
<text x="290.5" y="201.9">7</text>
<text x="290.5" y="199.3">6</text>
<text x="292.8" y="203.1">VSS/VSSA</text>
<text x="292.8" y="200.6">VDD/VDDA</text>
<text x="292.8" y="198.1">VREF+</text>
<text x="331.1" y="198.1">PA10</text>
<text x="332.2" y="200.6">PC7</text>
<text x="332.2" y="203.1">PC6</text>
<text x="337.7" y="199.3">31</text>
<text x="337.7" y="201.9">30</text>
<text x="289.2" y="209.5">10</text>
<text x="290.5" y="207">9</text>
<text x="290.5" y="204.4">8</text>
<text x="292.8" y="208.2">PF1-OSC_OUT</text>
<text x="292.8" y="205.7">PF0-OSC_IN</text>
<text x="332.3" y="205.7">PA9</text>
<text x="332.3" y="208.2">PA8</text>
<text x="337.7" y="204.4">29</text>
<text x="337.7" y="207">28</text>
<text x="337.7" y="209.5">27</text>
<text x="289.2" y="214.6">12</text>
<text x="289.2" y="212">11</text>
<text x="292.8" y="215.8">PA1</text>
<text x="292.8" y="213.3">PA0</text>
<text x="292.8" y="210.8">NRST</text>
<text x="331.1" y="210.8">PB15</text>
<text x="331.1" y="213.3">PB14</text>
<text x="331.1" y="215.8">PB13</text>
<text x="337.7" y="212">26</text>
<text x="337.7" y="214.6">25</text>
<text x="299.9" y="226.7" transform="rotate(-90 299.9 226.7)">13</text>
<text x="301" y="223.5" transform="rotate(-90 301 223.5)">PA2</text>
<text x="302.5" y="226.7" transform="rotate(-90 302.5 226.7)">14</text>
<text x="303.5" y="223.5" transform="rotate(-90 303.5 223.5)">PA3</text>
<text x="305" y="226.7" transform="rotate(-90 305 226.7)">15</text>
<text x="306" y="223.5" transform="rotate(-90 306 223.5)">PA4</text>
<text x="307.6" y="226.7" transform="rotate(-90 307.6 226.7)">16</text>
<text x="308.6" y="223.5" transform="rotate(-90 308.6 223.5)">PA5</text>
<text x="310.1" y="226.7" transform="rotate(-90 310.1 226.7)">17</text>
<text x="311.1" y="223.5" transform="rotate(-90 311.1 223.5)">PA6</text>
<text x="312.6" y="226.7" transform="rotate(-90 312.6 226.7)">18</text>
<text x="313.7" y="223.5" transform="rotate(-90 313.7 223.5)">PA7</text>
<text x="315.2" y="226.7" transform="rotate(-90 315.2 226.7)">19</text>
<text x="316.2" y="223.5" transform="rotate(-90 316.2 223.5)">PB0</text>
<text x="317.7" y="226.7" transform="rotate(-90 317.7 226.7)">20</text>
<text x="318.7" y="223.5" transform="rotate(-90 318.7 223.5)">PB1</text>
<text x="320.3" y="226.7" transform="rotate(-90 320.3 226.7)">21</text>
<text x="321.3" y="223.5" transform="rotate(-90 321.3 223.5)">PB2</text>
<text x="322.8" y="226.7" transform="rotate(-90 322.8 226.7)">22</text>
<text x="323.8" y="223.5" transform="rotate(-90 323.8 223.5)">PB10</text>
<text x="325.3" y="226.7" transform="rotate(-90 325.3 226.7)">23</text>
<text x="326.4" y="223.5" transform="rotate(-90 326.4 223.5)">PB11</text>
<text x="327.9" y="226.7" transform="rotate(-90 327.9 226.7)">24</text>
<text x="328.9" y="223.5" transform="rotate(-90 328.9 223.5)">PB12</text>
<text x="143.1" y="240">9</text>
<text x="141.9" y="245.1">10</text>
<text x="157.4" y="242.5">8</text>
<text x="454.1" y="283.2">1</text>
<text x="454.1" y="285.7">2</text>
<text x="466.2" y="283.2">1</text>
<text x="466.2" y="285.7">2</text>
<text x="512.7" y="287">1</text>
<text x="434.1" y="291.8">MS3</text>
<text x="454.1" y="288.2">3</text>
<text x="454.1" y="290.8">4</text>
<text x="454.1" y="293.3">5</text>
<text x="466.2" y="288.2">3</text>
<text x="466.2" y="290.8">4</text>
<text x="466.2" y="293.3">5</text>
<text x="512.7" y="289.5">2</text>
<text x="512.7" y="292">3</text>
<text x="515" y="288.2">1</text>
<text x="515" y="290.8">2</text>
<text x="515" y="293.3">3</text>
<text x="529.3" y="290.5">STEPPER</text>
<text x="434.1" y="294.4">MS2</text>
<text x="434.1" y="296.9">MS1</text>
<text x="454.1" y="295.9">6</text>
<text x="454.1" y="298.4">7</text>
<text x="466.2" y="295.9">6</text>
<text x="466.2" y="298.4">7</text>
<text x="512.7" y="294.6">4</text>
<text x="515" y="295.9">4</text>
<text x="454.1" y="300.9">8</text>
<text x="456.9" y="305.8">A4988</text>
<text x="466.2" y="300.9">8</text>
<text x="136.8" y="323.8">12</text>
<text x="136.8" y="318.7">13</text>
<text x="152.3" y="321.3">14</text>
<text x="297.9" y="337.9" transform="rotate(-90 297.9 337.9)">6</text>
<text x="299.2" y="340.3" transform="rotate(-90 299.2 340.3)">6</text>
<text x="300.4" y="337.9" transform="rotate(-90 300.4 337.9)">5</text>
<text x="301.7" y="340.3" transform="rotate(-90 301.7 340.3)">5</text>
<text x="303" y="337.9" transform="rotate(-90 303 337.9)">4</text>
<text x="304.2" y="340.3" transform="rotate(-90 304.2 340.3)">4</text>
<text x="305.5" y="337.9" transform="rotate(-90 305.5 337.9)">3</text>
<text x="306.8" y="340.3" transform="rotate(-90 306.8 340.3)">3</text>
<text x="308" y="337.9" transform="rotate(-90 308 337.9)">2</text>
<text x="309.3" y="340.3" transform="rotate(-90 309.3 340.3)">2</text>
<text x="310.6" y="337.9" transform="rotate(-90 310.6 337.9)">1</text>
<text x="311.9" y="340.3" transform="rotate(-90 311.9 340.3)">1</text>
</g>
<g font-size="2.3" fill="#00f">
<text x="316" y="35.3">SWCLK</text>
<text x="316" y="32.7">NRST</text>
<text x="517.9" y="32.7">AMS1117-3.3</text>
<text x="316" y="37.8">SWDIO</text>
<text x="406.1" y="60.7">6A10</text>
<text x="500.1" y="63.2">100nF</text>
<text x="530.6" y="61.9">100nF</text>
<text x="144.5" y="73.4">100k</text>
<text x="197.9" y="82.3">1.5k</text>
<text x="207.4" y="86.1">SENS1</text>
<text x="96.3" y="92.4">1k</text>
<text x="149.6" y="92.4">LM324DT</text>
<text x="197.9" y="93.4">BC547</text>
<text x="173.7" y="98.8">1k</text>
<text x="105.2" y="102.6">100nF</text>
<text x="305.8" y="102.6">SERVO</text>
<text x="121.7" y="110.2">1k</text>
<text x="131.8" y="110.2">2.2k</text>
<text x="96.3" y="114">02-LDR12</text>
<text x="277.9" y="114">1000uF</text>
<text x="145.8" y="155.9">100k</text>
<text x="197.9" y="153.4">1.5k</text>
<text x="207.4" y="157.2">SENS2</text>
<text x="470.9" y="160.7">BUK9Y14-40B,115</text>
<text x="96.3" y="163.5">1k</text>
<text x="197.9" y="164.6">BC547</text>
<text x="410" y="162.3">CAM_FLASH</text>
<text x="435.4" y="166.1">100</text>
<text x="105.2" y="173.7">100nF</text>
<text x="142" y="173.7">LM324DT</text>
<text x="173.7" y="169.9">1k</text>
<text x="307.8" y="173" transform="rotate(-90 307.8 173)">RXD</text>
<text x="325.6" y="173" transform="rotate(-90 325.6 173)">SERVO</text>
<text x="450.6" y="176.2">10k</text>
<text x="96.3" y="185.1">02-LDR12</text>
<text x="121.7" y="181.3">1k</text>
<text x="131.8" y="181.3">2.2k</text>
<text x="277.9" y="188.9">10k</text>
<text x="342.6" y="186.4">SWCLK</text>
<text x="342.6" y="188.9">SWDIO</text>
<text x="342.6" y="196.6">TXD</text>
<text x="276.6" y="209.3">NRST</text>
<text x="342.6" y="206.7">CAM_FLASH</text>
<text x="342.6" y="211.8">LASER_MOD_PIN</text>
<text x="352.8" y="218.2">100</text>
<text x="144.5" y="232.1">100k</text>
<text x="197.9" y="229.6">1.5k</text>
<text x="207.4" y="233.4">SENS3</text>
<text x="277.9" y="229.6">STM32G070CBT6</text>
<text x="366.8" y="228.3">DBG</text>
<text x="96.3" y="239.7">1k</text>
<text x="197.9" y="240.8">BC547</text>
<text x="105.2" y="249.9">100nF</text>
<text x="145.8" y="249.9">LM324DT</text>
<text x="173.7" y="246.1">1k</text>
<text x="329.9" y="249.9">STEP</text>
<text x="329.9" y="247.4">SLEEP</text>
<text x="121.7" y="257.5">1k</text>
<text x="131.8" y="257.5">2.2k</text>
<text x="329.9" y="252.4">DIR</text>
<text x="96.3" y="261.3">02-LDR12</text>
<text x="321.1" y="262.6">SENS4</text>
<text x="321.1" y="267.7">SENS2</text>
<text x="321.1" y="265.1">SENS3</text>
<text x="321.1" y="270.2">SENS1</text>
<text x="417.6" y="271.5">10k</text>
<text x="427.7" y="271.5">10k</text>
<text x="432.8" y="281.7">DIR</text>
<text x="432.8" y="284.2">STEP</text>
<text x="432.8" y="286.7">SLEEP</text>
<text x="484.9" y="286.7">L11</text>
<text x="484.9" y="289.3">L12</text>
<text x="484.9" y="291.8">L21</text>
<text x="443" y="299.4">EN</text>
<text x="484.9" y="294.4">L22</text>
<text x="78.5" y="305.5">BUK9Y14-40B,115</text>
<text x="17.5" y="307.1">LASER_MOD_PIN</text>
<text x="42.9" y="310.9">100</text>
<text x="144.5" y="310.9">100k</text>
<text x="196.6" y="308.3">1.5k</text>
<text x="403.6" y="309.6">10k</text>
<text x="415" y="309.6">10k</text>
<text x="206.1" y="312.1">SENS4</text>
<text x="443" y="312.1">10k</text>
<text x="58.2" y="321">10k</text>
<text x="95" y="318.5">1k</text>
<text x="196.6" y="319.5">BC547</text>
<text x="291.8" y="319.8">TXD</text>
<text x="291.8" y="322.3">RXD</text>
<text x="103.9" y="328.6">100nF</text>
<text x="140.7" y="328.6">LM324DT</text>
<text x="172.5" y="324.8">1k</text>
<text x="95" y="340.1">02-LDR12</text>
<text x="120.4" y="336.3">1k</text>
<text x="130.6" y="336.3">2.2k</text>
</g>
<g font-size="2.3" fill="#a00000">
<text x="592.8" y="371.4">D</text>
<text x="448.3" y="420.1">5</text>
<text x="547.3" y="420.1">6</text>
</g>
<g font-size="2.2" fill="#a00000">
<text x="145.8" y="96.4">1</text>
<text x="145.8" y="167.7">2</text>
<text x="149.6" y="243.8">3</text>
<text x="144.5" y="322.5">4</text>
</g>
<g font-size="1.5" fill="#000080">
<text x="272.8" y="27.8">H5</text>
<text x="389.6" y="53.2">MAIN_CONN1</text>
<text x="425.2" y="53.2">INPUT1</text>
<text x="463.3" y="53.2">OUTPUT1</text>
<text x="144.5" y="68.5">R3</text>
<text x="197.9" y="79.9">R6</text>
<text x="477.3" y="143.4">WHITE_LED_STRIP1</text>
<text x="145.8" y="151">R14</text>
<text x="197.9" y="151">R13</text>
<text x="435.4" y="161.2">R28</text>
<text x="352.8" y="213.2">R39</text>
<text x="144.5" y="227.2">R21</text>
<text x="197.9" y="227.2">R20</text>
<text x="514.1" y="284.4">H3</text>
<text x="42.9" y="306">R37</text>
<text x="144.5" y="306">R31</text>
<text x="196.6" y="306">R29</text>
<text x="314.7" y="340.2">cp1</text>
</g>
</svg>
